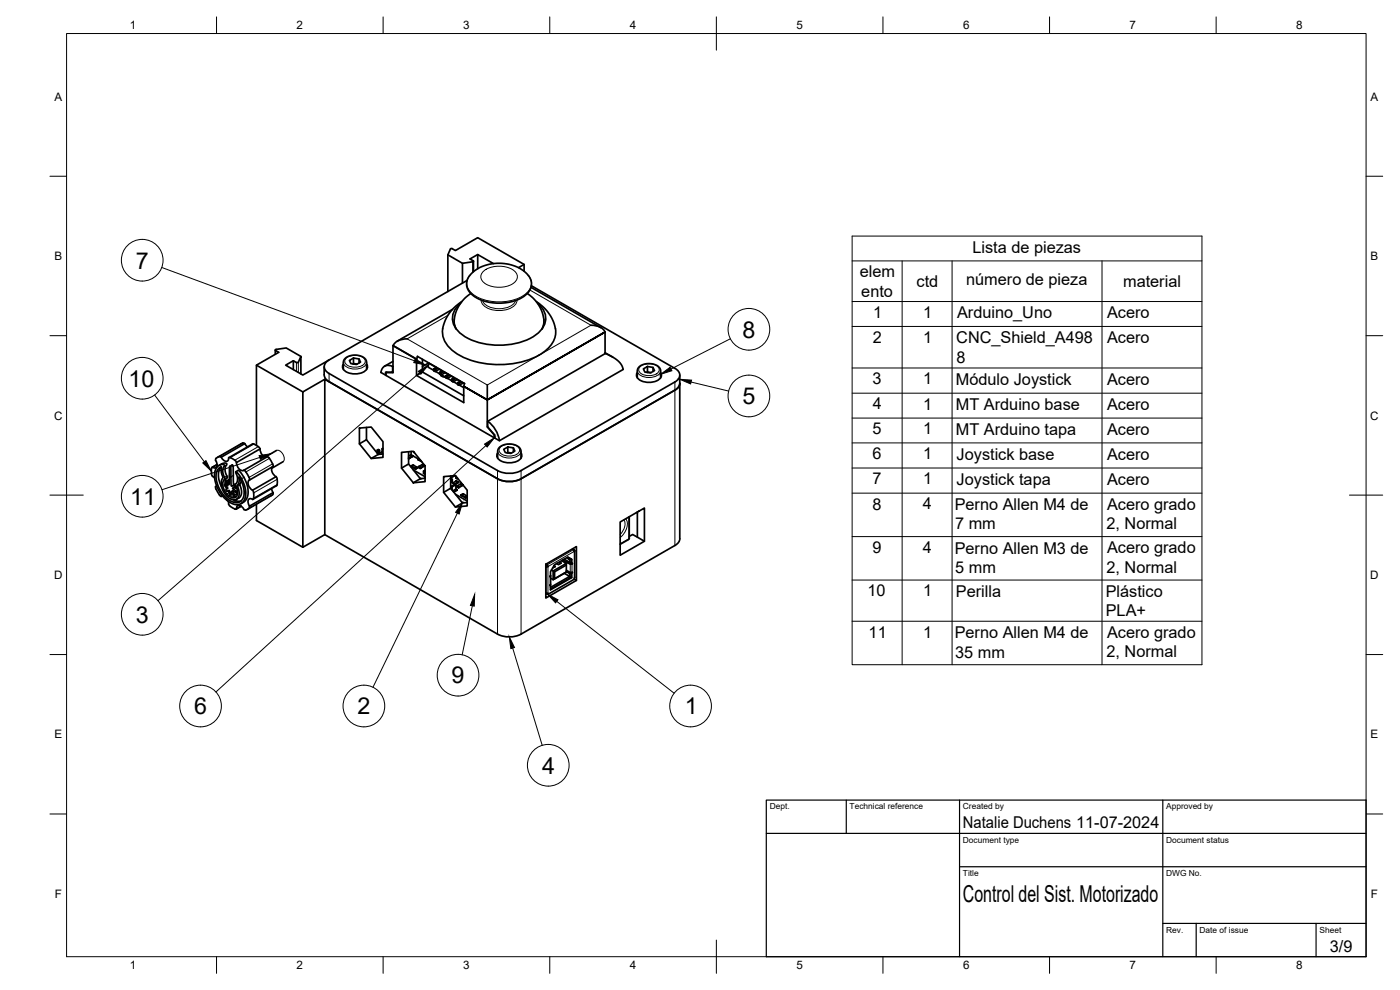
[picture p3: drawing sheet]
<svg xmlns="http://www.w3.org/2000/svg" width="420mm" height="297mm" viewBox="0 0 420 297" stroke-linecap="round" stroke-linejoin="round" font-family="sans-serif">
<!-- layer: Visible -->
<g fill="none" stroke="#000" stroke-width=".51">
<path d="M134.4 76.5l4.4 2.5M135.7 74.6l1 .6 6.7-3.9 13.9 8v2.1M135.8 74.6l-.6 .1-.8 1.8v11M141.8 78.6l-3 .4v5.9M142 78.2l.1 .2-.3 .2M142.1 78.4v3.1M143.4 76.4l-2.3 1.3 .9 .5M148.1 79.1l-4.7-2.7v4.2M157.3 79.3l-1.7 1M135.8 92.8l-16.6 9.6M136.8 98.6h.1M138.3 90.9a5.5 5.5 0 0 0-.1 9.2 21.2 21.2 0 0 0 19.7 2 8 8 0 0 0 5.9-6.6 5.9 5.9 0 0 0-2.5-4.6"/>
<path d="M138.6 90.5a11.6 11.6 0 0 0-5.8 10 10 10 0 0 0 6.9 7 26.6 26.6 0 0 0 23.1-1.6 7.3 7.3 0 0 0 2.4-11.1 13.2 13.2 0 0 0-4.3-4.3M140.2 84.1l-41.4 23.9a2.16 2.16 0 0 0-1.5 2 2.16 2.16 0 0 0 1.5 2.1l50.5 29.1a7.8 7.8 0 0 0 7.1 0l46.1-26.6a2.15 2.15 0 0 0 1.5-2 2.15 2.15 0 0 0-1.4-2.1l-43.1-24.8M141.3 88.1a10.1 10.1 0 0 0-4.8 9.5l.4 1.1M141.4 82.2a12.7 12.7 0 0 1 16.7 0 4.2 4.2 0 0 1-1.3 7 14.4 14.4 0 0 1-15.2-.8 4 4 0 0 1-.2-6.2zM158.2 88.1a10.1 10.1 0 0 1 4.9 9.5l-.4 1.1M159.4 86.2l20.9 12.1M162.7 98.6h.1M177.4 97.6l1.6 .2a3.4 3.4 0 0 1 2.6 1.8v6.5M181.5 99.6l-35.3 20.4-7-4.1 7 4.1 35.3-20.4M77 109.6l13.9 8M82.6 105v1.3M82.9 104.8l3-.4 4.4 2.5"/>
<path d="M82.9 104.8l-.3 .3 1.1 .6-6.7 3.9v24.1M88 110.9v-2.7l1 .6h.5l.8-1.9v5.3M97.3 110l.1 2.9 .4 .9 1 .7 50.5 29.1M97.5 113.8l-6.6 3.8v46.6M98.5 108.1l-7.6 4.4-5.2-2.9 2.3-1.4M103 109.2a1.73 1.73 0 0 0 1.3 2.6 5.1 5.1 0 0 0 5.9-1.2l.1-.9-.3-.5M103 110.8v-2.1a3.4 3.4 0 0 1 4.2-2.1l1.2 .3a2.17 2.17 0 0 1 1.6 1.8v2.1M104.9 108.1l1.2-.7 1.7 .3 .4 1-1.2 .7-1.7-.3zM106.1 107.4v1.7l-.2 .1M106.2 109.2l-.1-.1 1.1 .1M107.8 107.7v1.2M114.3 111.7l1.5 .8"/>
<path d="M116.1 111.7l-.3 .1v.8l32.6 18.8M117.8 110v1.7h-2.1v.9M117.9 110a2.24 2.24 0 0 0-3.6 1.7M117.9 103.7v8.1h-2.1M117.9 109.9l-.1 .1M117.9 111.6l-.1 .1M117.9 108.4l-2.5 1.5M118 103.7l7.1 4.1M122.2 101.7l-1.7 .2a3.4 3.4 0 0 0-2.5 1.8M125 112.7l14.2 8.1v-4.9l.2-.8M125 107.8v4.9l1.8-1.1M125.1 107.7l.2-.8 14.1 8.2-.4-.2"/>
<path d="M126.8 107.8v3.8l12.4 7.2M128.5 108.9l2.5 1.3-.8 .5 .4 .2 .8-.4M128.5 109l-1.7 1M128.6 108.8l-.1 1.4 1.7 .9M130.2 110.9l.2 .4zM130.2 110.7v.2M130.4 111.1l.2-.2v.6l-.2-.2M130.7 111.4l1.3 .7M131.8 110.8l1 .4-.8 .5 .4 .3 .8-.5M131.9 110.7l-1.3 .8-.4-.3M132 112l.2 .1v.3zM132 111.7v.3"/>
<path d="M132.2 112.1l.2-.1v.5l-.2-.1 .3 .4 1.3 .4M132.5 112.5l1.3 .7M132.6 112.5l-.2 .2M133.6 111.8l.9 .5M133.7 111.8l-1.3 .7-.4-.3M133.8 113l.2 .1v.3zM133.8 112.7v.3M134 113.1l.2-.1v.5l-.2-.1M134.3 113.5l1.3 .7M134.6 112.3l-.8 .4 .4 .3 .8-.5M135.4 112.8l.9 .6M135.5 112.8l-1.3 .7-.4-.2"/>
<path d="M135.6 114l.2 .5zM135.6 113.8v.2M135.8 114.2l.2-.2v.6l-.2-.1M136.1 114.5l1.3 .8M136.4 113.3l-.8 .5 .4 .2 .8-.4M137.2 113.9l1 .4-.8 .5 .4 .3 .8-.5M137.3 113.8l-1.3 .8-.4-.3M137.4 115l.2 .5zM137.4 114.8v.2M137.6 115.2l.2-.1v.5l-.2-.1M137.9 115.6l1.3 .7M139.1 114.9l-1.3 .7-.4-.3"/>
<path d="M146.2 115.5l.1 12.5M181.6 106l.8 .4a6.7 6.7 0 0 1 4.6 4.4M181.6 105.8l2.3 1.4M181.6 106l-35.3 20.4M187 110.9l-37.1 21.3-1.4-.8v-.9l-2.2-2.4v-1.7M191.3 111.8a1.73 1.73 0 0 0 1.2 2.5 5.1 5.1 0 0 0 5.9-1.1l.1-1-.2-.4M191.3 113.4v-2.1a3.4 3.4 0 0 1 4.1-2.2l1.2 .3a2.23 2.23 0 0 1 1.7 1.9v2.1M193.1 110.7l1.2-.7 1.7 .2 .4 1-1.2 .7-1.7-.3zM194.3 110v1.6l-.2 .1M194.4 111.8l-.1-.2 1.1 .2M196 110.2v1.2M204 112.6v49l-.2 .9-1.2 1.2-46.2 26.6a7.8 7.8 0 0 1-7.1 0l-51.8-29.9-6.6 3.8-13.9-8v-4.9"/>
<path d="M204 115l-.5 1.3-1 .8-46.1 26.5a7.8 7.8 0 0 1-7.1 0M65.8 139.6l.9-.5 1.1-.1a.48 .48 0 0 1 .3 .4 .48 .48 0 0 1-.4 .5 5.8 5.8 0 0 0 .5 3.4l-.2 .2a1.98 1.98 0 0 0-.4 1.8M66.4 137.2l.8 1a.81 .81 0 0 0 1 .2 .81 .81 0 0 0 .4-1 2.6 2.6 0 0 1 2.6 2.5 1.83 1.83 0 0 0 2.2 1.3l1.4 2 .1 .8 7-4-.1-.8M66.4 137.2a1.12 1.12 0 0 0-1.4 .3 1.12 1.12 0 0 0 .1 1.5l.1 .3a.82 .82 0 0 1-.4 1 .82 .82 0 0 1-1-.1l-.3 .4v1.5M68.9 139.9l.9-.3a8.9 8.9 0 0 1 .2 4l.1 1.8 .6-.1M73.4 133.1l-7 4.1M73.5 133.1l.8 1M73.5 133.1l-.5-.2-.5 .2-7.2 4.1M76.2 133.2l1.3 .8 .6 .7M76.2 133.2h-.4l-7.1 4.1M78 134.7l-7 4.1M78.1 134.7a2.31 2.31 0 0 0 2 2.4"/>
<path d="M81.8 139.2l-.9-1.7-.6-.5-7.1 4.1M83 135.2l-3.4 1.9M84.9 138.6l-3.4 1.9M107.9 128.4l3.5-.3 3.5 4.4v4.7l-3.5 .4-3.5-4.4zM110 128.3v3.6l-2.1 1.3M110 131.9l3.5 4.4-2.1 1.3M113.2 135.9v-.8l.4 .2v1M113.2 135.1l.4-.3 .3 .3M113.6 135.3l.3-.2v1.2M114.7 135.5l-.8 .5M114.9 134.8l-.2-.2v1.6M114.9 134.5l-.2 .1"/>
<path d="M114.9 136.2l-1.4 .1M120.5 135.7l3.5-.3 3.6 4.4v4.7l-3.6 .4-3.5-4.5zM122.6 137.3l.2 .1-.2 .3M122.6 137.4l.1 .1M122.6 137.5l.1 .1M122.6 135.5v3.7M122.8 137.5l1-.6-1.2 .7M123.2 136.6l.6 .2M123.2 136.5l.6 .4-.6-.3M123.2 136.6l-.6 .3M123.4 135.5v1l2.8 1.6M123.4 136.5h.1"/>
<path d="M123.8 136.9h.2zM123.9 139.6l-.6 .3M124.1 139.6l-.8 .3 .2 .2M124.1 139.6l-.7 .2M124.2 135.6l.2 .2M124.2 135.6v.1M125.4 137.8h.3v.2zM125.6 137.8h-.2M125.7 140l.6 .3M125.8 139.9l.6 .3-.3 .4M125.8 139.9l-.2 .3M126.3 138.3l-.6-.4 .9 .6"/>
<path d="M127 139.4l.4 .3-.6-.4-1 .6M127 139.4h-.1M127.5 139.7l-.2 .2 .2-.2M146.2 128.1l2.2 2.4M146.4 126.4a8.8 8.8 0 0 1 3.5 5.8M148.4 130.5l.1 .8M149.3 135.9a1.73 1.73 0 0 0 1.3 2.5 5.1 5.1 0 0 0 5.9-1.1l.1-.9-.2-.5M149.4 137.5v-2.1a3.4 3.4 0 0 1 4.1-2.1l1.2 .2a2.24 2.24 0 0 1 1.7 1.9v2.1M151.2 134.8l1.2-.7 1.7 .3 .4 .9-1.2 .7-1.7-.2zM152.4 134.1v1.6l-.2 .2M152.5 135.9l-.1-.2 1.1 .2M154.1 134.4v1.2"/>
<path d="M63.5 142.1l.3 .8 .6 .5M63.8 140.2l1.4-.8-1.6 .8M64.7 146l.1 .8M64.9 146.8l.9 1.6 .6 .5M64.9 145.9l-.2 .1M65 145.7l-.3 .3M65.6 140.6l.8-.5 .2 2.2a1.23 1.23 0 0 1-.1 1.7 5.2 5.2 0 0 0 3.7 6 1.83 1.83 0 0 0 1.5-2.6l-.2-.9a.98 .98 0 0 1 .1-1.5l.1-1.9a7.6 7.6 0 0 1 1.2 6.5 2.65 2.65 0 0 1-4.2 .4 8.6 8.6 0 0 1-3.6-8.6zM66.4 140.1a5.5 5.5 0 0 0 .1 6.1M66.5 148.9l-.1 .1M66.8 148.8l-.4 .1M67.8 146l.2 .7M68 145l-.6 .4"/>
<path d="M68.3 144.7l-.5-.2 .6 1.3-.4-.2a.35 .35 0 0 0-.3-.3 .35 .35 0 0 0-.3 .2l.9 1a.42 .42 0 0 0-.5 .4 .42 .42 0 0 0 .5 .4l.5-.1v1.7a4.1 4.1 0 0 1-1.6-4.8l.3-.5a3.9 3.9 0 0 1-.2-4.1 2.17 2.17 0 0 0-2.8 2.2 9.5 9.5 0 0 0 6.3 9.7 2.89 2.89 0 0 0 3-3.4 8.7 8.7 0 0 0-3-6.5 3.3 3.3 0 0 1-.2 3.8l.2 .6a2.43 2.43 0 0 1-.3 3.4 .76 .76 0 0 1-1.2-.2v-1.6l1 1.1M68.4 147.3l.4 .6M68.5 150.4a2.37 2.37 0 0 0 2 2.3M68.8 144.4l-.5 .3 .4 .7 .2-5 .2-.4a9.1 9.1 0 0 1 .2 4l.1 1.8a.48 .48 0 0 1 .6-.2 .48 .48 0 0 1 .3 .5l-.5 .5 .9 .7 .1 .3-1.1-.4 .6 1.4M68.8 144.1l-.2-.1-.7 .4M70 148.5a.5 .5 0 0 0 .2 .5 .5 .5 0 0 0 .6 0h.2M70 150l1.3 .4 1.1-.1M70.8 141.5l.7-.4a8.7 8.7 0 0 1 2.7 8.2l-.6 .9-1.3 .9M70.8 145.9l-.3 .3 .6 .4M70.9 147.6l.2 .6-.8 .4M71 152.7h-.5M71.3 147.3l-.6 .3"/>
<path d="M72.3 151.9l-1.3 .8M72.4 151.9l-1.5 .8M72.4 144.3l-.1 .3a1.09 1.09 0 0 0-.1 1.6l.3 1.2-.2 1.2-.3 .6-1 .6M74.9 144a2.03 2.03 0 0 0 .9 3.1l.3 .5a2.5 2.5 0 0 1-.3 2.2 .89 .89 0 0 0-1.2 0 .89 .89 0 0 0-.1 1.3l.4 .8M74.9 151.9a1.12 1.12 0 0 1-1 1.1 1.12 1.12 0 0 1-1.2-.9l-.3-.2a.82 .82 0 0 0-1-.2 .82 .82 0 0 0-.4 .9M81.5 146.6l.5 1.2M81.8 140a2.58 2.58 0 0 0 1.2 3.3l.2 2.1M81.8 148.4l-7.5 4.4M81.9 147.8l-7 4.1M82 147.8l-.2 .6M82.8 143l-7 4.1M83.2 145.4l-.2 .3-7.1 4.1"/>
<path d="M120.5 140.4l2.1-1.2 3.6 4.4-2.2 1.3M123.5 140.1l1 .3 .5-.3M123.5 140.1l.6-.5 .9 .5M123.5 140.1l1 .5M124.1 141l3.5 1.9M124.6 140.6l-.1-.2 .2 .3M124.7 140.7l.6-.3zM125 140.1l.3 .3M125.1 140.3l-.5 .3 .1 .1M125.1 140.2l-.5 .3M125.7 140.1l.6 .3M126 143.5l.3 .1"/>
<path d="M126.1 140.5l-.5-.3 .5 .4M126.4 140.4l.9-.5-.6-.5 .6 .3-1.2 .9M127.1 141.3l.4 .2M127.5 143v.5M127.6 141.2l-.5 .1v.7l.5 .2M127.6 141.5l-.1 .7M127.6 143.5l-1.4 .1M133.1 143l3.6-.3 3.5 4.4v4.7l-3.5 .3-3.6-4.4zM135.3 143.7l.4 .1v.7l-.3 .2M135.3 145.8l.1 .9M135.3 142.8v3.7l-2.2 1.2M135.3 146.5l3.5 4.4-2.1 1.2"/>
<path d="M135.3 143.9l.1 .1M135.3 144.6l1.2 .7M135.7 143.8l-.3 .2v.6M135.8 144.9h.1M135.9 144.9l.6 .4M136.1 147.6l1.1-.6-1 .7M136.5 145.2l.9-.5-.6-.3 .6 .5-.8 .4M136.5 145.2l-.1 .1M136.6 142.7l-1.3 .7M136.7 148.3l3.5 2M136.8 142.9v.6l.6 .1M136.8 145.4l-1.1 .7"/>
<path d="M136.8 146.7l-.9 .6M137 144.4l.6 .3-.2 .2 .2-.2M137.2 143.3v.4M137.2 145.8l.6 .3M137.2 145.9l.6 .3M137.2 147l-.4-.3v-1.3l-.3-.1-1.1 .6 .3 .2v.9M137.3 145.7l.6 .3-.3 .4M137.3 145.7l-.2 .3M137.5 144.6l-.6-.3-1 .6M137.6 146.3l-.5-.3 .5 .4M137.9 146l-.3 .4M138.2 145.2l.7 .3"/>
<path d="M138.2 145.2l.6 .5-.9 .5M138.2 145.2l.6 .3M138.2 145.2l-.9 .5M138.3 148.6l1.2 .7M138.4 144.8v.3l.5 .3M138.5 148.5l.6-.3-.5 .4M138.5 145.2h-.1M138.6 148.6l.9 .5 .6-.3 .1 .2M138.6 148.6l.5-.3 .9 .5M138.6 148.6h-.3M138.7 150.8l.2 .1M138.8 145.5l-.9 .6"/>
<path d="M138.9 148.2l-.6 .3M139 145.5l-.2 .2 .2-.1M140.1 148.9l-.5 .4 .1 .1-.2-.3 .1 .2M140.1 148.8l-.5 .3M140.2 149.1l-.5 .3 .5-.3M140.2 150.8l-1.4 .1M149.3 143.6l-51.8-29.8v46.6M186.1 156.6l7.3-4.2v10l-7.3 4.2zM188.8 155l.1 6.4-.3 .5M191 153.8l.3 .1M191.3 153.6v7.6M163.8 169.3l9.2-5.3v10.1l-9.2 5.3z"/>
<path d="M163.8 178.1l.2 .1M163.9 170h-.1M164.1 169.9l-.2 .1M164.1 169.9l-.3 .1M164.1 169.9h.1M164.1 169.9h-.1M164.1 169.8l-.2 .2 .1-.1M164.1 169.8v.1M164.2 169.5v.2M164.2 169.5l.3 .5-.3-.1M164.2 169.7v.2M164.2 169.7l-.1 .1"/>
<path d="M164.2 169.5l-.3 .4M164.2 169.9h-.1M164.5 178h-.6l.5 .3M164.5 170h-.5M165 175.6h.2zM165.2 172.8v2.6M165.3 175.4l-.1 .1M166.3 169.7l.2 .3M166.3 169.7l.4 .3-.8 .4M166.4 171.6v2.1M166.5 170h.1M167.1 169l.1 .2"/>
<path d="M168 168.5l.1 .2M168.1 168.7l.3 .2-.8 .5-.6-.3M168.1 168.7l.2 .3M168.3 169h.1M168.6 168.2l1.4 .8-4 2.3-.5-.3M168.6 168.2l2.5 1M168.8 168l2.5 1.1M169.3 167.8l1.7 .9h.4M169.3 172l1.7 .9-5.8 3.4M170 169v.5l-3.6 2.1-.4-.3v2.6l4-2.3-4 2.3-.8-.4M170 171.5l1 .6v.8l.4 .3-6.2 3.5M170 171.1l1.1 .7h.6"/>
<path d="M170 169.5v2.1M170.4 167.2l1.2 .7v1.2M171 168.7v-.9l-.9-.5 .9 .5 .4-.1v1M171 172.1h.4M171.4 168.7v.3l.3 .1M171.4 171.8v1.4l.2 .1-6.4 3.7v-1.4M171.5 169.1h-.2M171.5 169.1h-.1M171.6 167.9l-1.2-.7-4 2.2-1.2 2.1-.2 1.5 .2-.3M171.6 171.9v1.4M171.7 171.8h-.3M171.7 171.8h.1"/>
<path d="M171.8 169.1l-.7 .1M171.9 164.7l.4 .2M172.4 165l-.3-.1 .3 .5v-.2M172.4 173.8l-8 4.5v-.3M172.4 173.4v.4M172.4 165.1h.1M172.4 165l-.1 .1M172.4 173.8l.6 .3M172.4 165.1h-.1M172.4 165.1l-.1 .1M172.5 165.3l-.1 8.1M188.6 161.9l-2.5 1.4"/>
<path d="M188.8 160.9l1.1-.5 3.5 2"/>
</g>
<!-- layer: Visible Narrow -->
<g fill="none" stroke="#000" stroke-width=".3">
<path d="M141.8 78.6v3.1M136.3 95.8l.1 1.6 .6 1.5M141 82.7a3.7 3.7 0 0 0 1 5.6 14.6 14.6 0 0 0 15.6 0 3.7 3.7 0 0 0 1-5.6M144.4 90a3.6 3.6 0 0 0 3.3 2.9 6.9 6.9 0 0 0 7.3-2l.2-.9M144.8 90.2a4.9 4.9 0 0 0 5 2.4 4.9 4.9 0 0 0 4.9-2.4M145.2 81.3a7.8 7.8 0 0 1 9.7 .5 2.3 2.3 0 0 1-1.2 3.5 7.9 7.9 0 0 1-9-1.1 2.06 2.06 0 0 1 .5-2.9zM159 87l18.4 10.6-31.2 17.9-24-13.8 12.2-7.1M163.2 95.8l-.1 1.6-.6 1.5M82.7 105.2v1M89 108.8v2.6M89.5 108.7v3M98.8 112.1v2.4"/>
<path d="M103 108.7a3.5 3.5 0 0 0 4.3 2 2.68 2.68 0 0 0 2.7-2M103.8 107.5a4.2 4.2 0 0 1 5.7 .4 1.87 1.87 0 0 1-2 2.2h-2a1.87 1.87 0 0 1-2-2.2zM191.3 111.2a3.5 3.5 0 0 0 4.3 2 2.68 2.68 0 0 0 2.7-2M192.1 110a4.2 4.2 0 0 1 5.7 .5 1.87 1.87 0 0 1-2 2.1h-2a1.87 1.87 0 0 1-2-2.1zM202.5 114.6v49.1M66.6 139.2l-.8 .4M67.9 139.6l-.7 .4M69.8 139.6l-.7 .4M72.9 132.9l-7.1 4.1M76.2 133.3l-7.1 4M77.5 134l-7.1 4.1M80.9 137.5l-7.1 4.1"/>
<path d="M81.8 139.2l-7.1 4M83 135.2a2.26 2.26 0 0 1 1.9 3.4M149.4 135.4a3.5 3.5 0 0 0 4.3 2 2.68 2.68 0 0 0 2.7-2M150.2 134.2a4.2 4.2 0 0 1 5.7 .4 1.87 1.87 0 0 1-2 2.2h-2.1a1.87 1.87 0 0 1-1.9-2.2zM66.4 140.1l-.6 .3M68 143.5l-.7 .4M68.1 142.8l-.7 .4M68.2 145.5l-.2 .1M68.6 144l-.7 .4M68.8 147.8l-.7 .4M68.8 144.9l-.3 .2M69.7 148l-.4 .3"/>
<path d="M70 142.7l-.7 .4M70.1 148.9l-.7 .4M70.4 145.4l-.7 .4M70.4 147.5l-.4 .3M70.7 145.6l-.4 .2M70.7 146l-.7 .4M70.8 146.4l-.7 .4M70.8 150.3l-.7 .4M71 148.2l-.7 .4M71.2 147.2l-.4 .3M71.9 143.4l-.2 .2M72 145.2l-.7 .4"/>
<path d="M72 145.5l-.7 .5M73.2 143.2l-.7 .4M81.8 148.4l-7.1 4.1M83.2 145.4l-7.1 4M83.2 143.8l-7.1 4.1M149.3 141.2v49.1M156.4 141.2v49.1M187.2 156a3.8 3.8 0 0 1-1.1 4.4M187.8 155.7a4.1 4.1 0 0 1-1.2 5.2l-.5 .4M188.7 155.1v6.6l-2.6 1.5M163.8 170h.1M164.1 169.9l-.2 .1-.1 8"/>
<path d="M164.1 169.9h.1M164.2 178.1v.1M165 172.9l.1 2.6M166.5 170l-.6 .4M168 168.6l-.8 .5M168.3 169l-.7 .4M171.3 169.1l-.2 .1v2.6M171.4 169.1l.3 .1v2.6M171.7 164.7l.4 .2-7.9 4.6-.4-.2M172.3 165.1h.1M172.4 173.4v-8l-8 4.6v8M188.9 161.4l-.3 .5"/>
</g>
<!-- layer: Visible -->
<g fill="#000">
<circle cx="130.2" cy="111.2" r=".25"/>
<circle cx="132" cy="112.2" r=".25"/>
<circle cx="133.8" cy="113.3" r=".25"/>
<circle cx="135.6" cy="114.3" r=".25"/>
<circle cx="137.4" cy="115.3" r=".25"/>
<circle cx="126.2" cy="143.6" r=".25"/>
</g>
<!-- layer: BORDER -->
<g fill="none" stroke="#000" stroke-width=".3">
<path d="M20 10.1h390v276.9h-390zM65 5.1v5M115 5.1v5M165 5.1v5M215 5.1v10M265 5.1v5M315 5.1v5M365 5.1v5M15 52.9h5M410 52.9h5M15 100.7h5M410 100.7h5"/>
<path d="M15 148.6h10M405 148.6h10M15 196.4h5M410 196.4h5M15 244.2h5M410 244.2h5M65 287v5M115 287v5M165 287v5M215 282.1v9.9M265 287v5M315 287v5"/>
<path d="M365 287v5"/>
</g>
<!-- layer: TITLEBLOCK -->
<path d="M230 240.1h180v46.9h-180zM230 250h180M254 240.1v9.9M288 240.1v46.9M349 240.1v46.9M288 260.1h122M349 277.1h61M359 277.1v9.9M395 277.1v9.9" fill="none" stroke="#000" stroke-width=".36"/>
<!-- layer: Parts Lists -->
<g fill="none" stroke="#000" stroke-width=".3">
<path d="M255.7 70.8h105v128.6h-105zM255.7 78.3h105M270.7 78.3v121.1M285.7 78.3v121.1M330.7 78.3v121.1M255.7 90.5h105M255.7 97.9h105M255.7 110.4h105M255.7 118h105M255.7 125.4h105M255.7 132.9h105M255.7 140.4h105"/>
<path d="M255.7 148h105M255.7 161h105M255.7 174h105M255.7 186.4h105"/>
</g>
<!-- layer: Balloons -->
<g fill="none" stroke="#000" stroke-width=".3">
<circle cx="42.7" cy="78.1" r="6.3"/>
<circle cx="224.8" cy="98.8" r="6.3"/>
<circle cx="42.7" cy="113.5" r="6.3"/>
<circle cx="224.8" cy="118.8" r="6.3"/>
<circle cx="42.7" cy="148.9" r="6.3"/>
<circle cx="42.7" cy="184.3" r="6.3"/>
<circle cx="60.2" cy="211.8" r="6.3"/>
<circle cx="109.2" cy="211.8" r="6.3"/>
<circle cx="137.5" cy="202.6" r="6.3"/>
<circle cx="207.3" cy="211.8" r="6.3"/>
<circle cx="164.5" cy="229.6" r="6.3"/>
</g>
<!-- layer: 0 -->
<path d="M124.6 107.7l3.1 1.8-3.5-.7zM125.5 111.4l3-1.9-2.2 2.8zM198.2 112.3l2.9-2.1 .5 1zM204 113.8l3.5 .3-.2 1.1zM60.9 138.9l.9-.7 1.6 3.2zM77.8 136.7l3.5-.5-3.2 1.6zM145.4 133.3l3-2-2.2 2.8zM138.8 150.8l-1 3.4-1.1-.5zM142.5 178.3l-.2 3.6-1.1-.3zM152.8 191.1l1.6 3.2-1.1 .3zM164.3 178.3l3.1 1.7-.7 .9z" fill="#000" stroke="#000" stroke-width=".3"/>
<path d="M48.5 80.2l75.9 28.1M46.4 118.5l14.9 20M125.9 111.9l-78.5 68.3M207.4 114.6l11.3 2.7M219.2 101.6l-17.8 9.1M77.9 137.3l-29.3 9.6M145.8 133.7l-81 73.9M137.3 154l-25.4 52.2M141.8 181.8l-3.1 14.7M153.9 194.4l8.8 29.3M167.1 180.4l35.2 27.6" fill="none" stroke="#000" stroke-width=".3"/>
<g font-size="7">
<text x="40.7" y="80.6">7</text>
<text x="222.8" y="101.3">8</text>
<text x="38.6" y="116">10</text>
<text x="222.8" y="121.3">5</text>
<text x="39.1" y="151.4">11</text>
<text x="40.7" y="186.8">3</text>
<text x="135.5" y="205.1">9</text>
<text x="58.3" y="214.3">6</text>
<text x="107.3" y="214.3">2</text>
<text x="205.5" y="214.3">1</text>
<text x="162.7" y="232.1">4</text>
<text x="289" y="270.6">Control del Sist. Motorizado</text>
</g>
<g font-size="4.9">
<text x="291.8" y="75.8">Lista de piezas</text>
<text x="258" y="83.2">elem</text>
<text x="258.5" y="89">ento</text>
<text x="275.1" y="86.1">ctd</text>
<text x="290" y="85.6">número de pieza</text>
<text x="337.1" y="86.1">material</text>
<text x="262.1" y="95.4">1</text>
<text x="277.1" y="95.4">1</text>
<text x="287.2" y="95.5">Arduino_Uno</text>
<text x="332.2" y="95.5">Acero</text>
<text x="261.9" y="102.9">2</text>
<text x="277.1" y="102.9">1</text>
<text x="287" y="103">CNC_Shield_A498</text>
<text x="332.2" y="102.9">Acero</text>
<text x="287" y="108.8">8</text>
<text x="261.9" y="115.3">3</text>
<text x="277.1" y="115.3">1</text>
<text x="286.9" y="115.4">Módulo Joystick</text>
<text x="332.2" y="115.4">Acero</text>
<text x="262" y="122.9">4</text>
<text x="277.1" y="122.9">1</text>
<text x="286.9" y="123">MT Arduino base</text>
<text x="332.2" y="123">Acero</text>
<text x="261.9" y="130.3">5</text>
<text x="277.1" y="130.4">1</text>
<text x="286.9" y="130.4">MT Arduino tapa</text>
<text x="332.2" y="130.4">Acero</text>
<text x="261.9" y="137.8">6</text>
<text x="277.1" y="137.8">1</text>
<text x="287.1" y="137.9">Joystick base</text>
<text x="332.2" y="137.9">Acero</text>
<text x="261.9" y="145.3">7</text>
<text x="277.1" y="145.3">1</text>
<text x="287.1" y="145.4">Joystick tapa</text>
<text x="332.2" y="145.4">Acero</text>
<text x="261.9" y="152.9">8</text>
<text x="277" y="152.9">4</text>
<text x="286.5" y="152.9">Perno Allen M4 de</text>
<text x="332.2" y="153">Acero grado</text>
<text x="286.7" y="158.8">7 mm</text>
<text x="332.1" y="158.8">2, Normal</text>
<text x="261.9" y="165.9">9</text>
<text x="277" y="165.9">4</text>
<text x="286.5" y="166.1">Perno Allen M3 de</text>
<text x="332.2" y="166">Acero grado</text>
<text x="286.7" y="171.9">5 mm</text>
<text x="332.1" y="171.8">2, Normal</text>
<text x="260.4" y="179">10</text>
<text x="277.1" y="179">1</text>
<text x="286.9" y="179">Perilla</text>
<text x="331.9" y="179.1">Plástico</text>
<text x="331.9" y="184.9">PLA+</text>
<text x="260.7" y="191.3">11</text>
<text x="277.1" y="191.3">1</text>
<text x="286.5" y="191.5">Perno Allen M4 de</text>
<text x="332.2" y="191.4">Acero grado</text>
<text x="286.7" y="197.4">35 mm</text>
<text x="332.1" y="197.2">2, Normal</text>
<text x="289" y="248.5">Natalie Duchens 11-07-2024</text>
<text x="399.1" y="285.7">3/9</text>
</g>
<g font-size="3.5">
<text x="39" y="8.8">1</text>
<text x="89" y="8.8">2</text>
<text x="139" y="8.8">3</text>
<text x="189" y="8.8">4</text>
<text x="239" y="8.8">5</text>
<text x="289" y="8.8">6</text>
<text x="339" y="8.8">7</text>
<text x="389" y="8.8">8</text>
<text x="16.3" y="30.2">A</text>
<text x="411.3" y="30.2">A</text>
<text x="16.3" y="78">B</text>
<text x="411.3" y="78">B</text>
<text x="16.2" y="125.9">C</text>
<text x="411.2" y="125.9">C</text>
<text x="16.2" y="173.7">D</text>
<text x="411.2" y="173.7">D</text>
<text x="16.3" y="221.6">E</text>
<text x="411.3" y="221.6">E</text>
<text x="16.4" y="269.4">F</text>
<text x="411.4" y="269.4">F</text>
<text x="39" y="290.8">1</text>
<text x="89" y="290.8">2</text>
<text x="139" y="290.8">3</text>
<text x="189" y="290.8">4</text>
<text x="239" y="290.8">5</text>
<text x="289" y="290.8">6</text>
<text x="339" y="290.8">7</text>
<text x="389" y="290.8">8</text>
</g>
<g font-size="2.5">
<text x="231" y="242.9">Dept.</text>
<text x="255" y="242.9">Technical reference</text>
<text x="289" y="242.9">Created by</text>
<text x="350" y="242.9">Approved by</text>
<text x="289" y="252.8">Document type</text>
<text x="350" y="252.8">Document status</text>
<text x="289" y="262.9">Title</text>
<text x="350" y="262.9">DWG No.</text>
<text x="350" y="279.9">Rev.</text>
<text x="360" y="279.9">Date of issue</text>
<text x="396" y="279.9">Sheet</text>
</g>
</svg>
